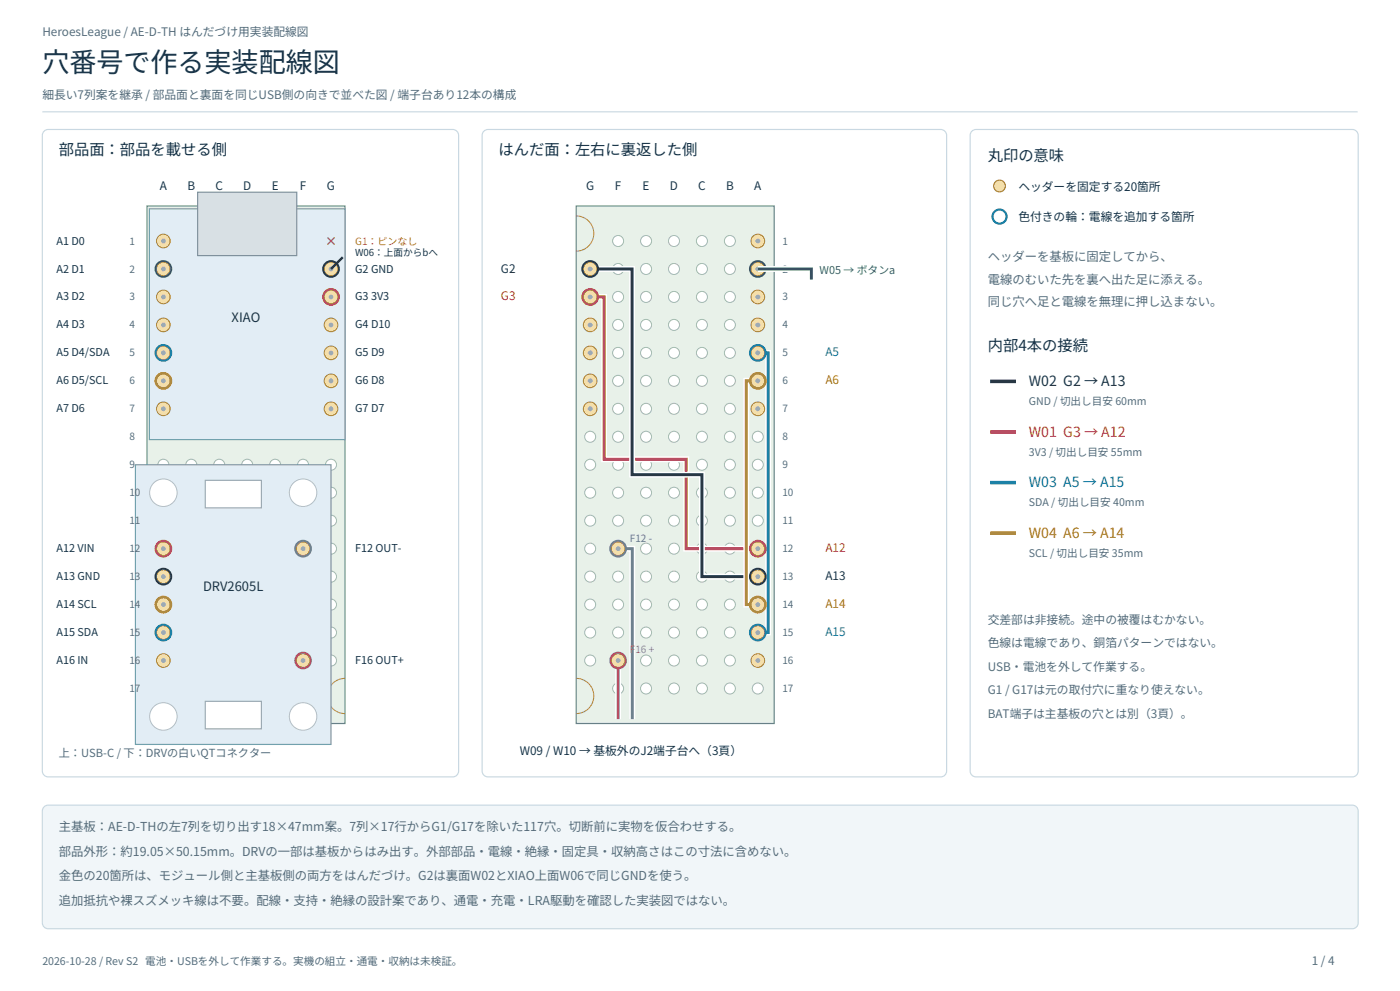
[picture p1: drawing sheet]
<svg xmlns="http://www.w3.org/2000/svg" width="420mm" height="297mm" viewBox="0 0 420 297" stroke-linecap="round" stroke-linejoin="round" font-family="sans-serif">
<path d="M12.7 33.5h394.6" fill="none" stroke="#c9d8e2" stroke-width=".35"/>
<g fill="#fff" stroke="#c9d8e2" stroke-width=".35">
<path d="M13.2 39.3l1.3-.5h121.3a1.76 1.76 0 0 1 1.8 1.8v190.5a1.76 1.76 0 0 1-1.8 1.7h-121.3a1.76 1.76 0 0 1-1.8-1.7v-190.5z" fill-rule="evenodd"/>
<path d="M145.2 39.3l1.2-.5h135.8a1.76 1.76 0 0 1 1.8 1.8v190.5a1.76 1.76 0 0 1-1.8 1.7h-135.8a1.76 1.76 0 0 1-1.8-1.7v-190.5z" fill-rule="evenodd"/>
<path d="M291.6 39.3l1.2-.5h112.9a1.76 1.76 0 0 1 1.8 1.8v190.5a1.76 1.76 0 0 1-1.8 1.7h-112.9a1.76 1.76 0 0 1-1.8-1.7v-190.5z" fill-rule="evenodd"/>
</g>
<path d="M44.1 61.7h59.4v155.1h-59.4z" fill-rule="evenodd" fill="#e8f1e9" stroke="#659276" stroke-width=".35"/>
<path d="M103.5 64.7a5.3 5.3 0 0 0-5.3 5.3 5.3 5.3 0 0 0 5.3 5.3M103.5 203.3a5.3 5.3 0 0 0-5.3 5.3 5.3 5.3 0 0 0 5.3 5.3" fill="none" stroke="#b3775c" stroke-width=".32"/>
<g fill="#fff" stroke="#a7bba9" stroke-width=".3">
<circle cx="49" cy="139.3" r="1.65"/>
<circle cx="57.4" cy="139.3" r="1.65"/>
<circle cx="65.8" cy="139.3" r="1.65"/>
<circle cx="74.2" cy="139.3" r="1.65"/>
<circle cx="82.5" cy="139.3" r="1.65"/>
<circle cx="90.9" cy="139.3" r="1.65"/>
<circle cx="99.3" cy="139.3" r="1.65"/>
<circle cx="99.3" cy="147.7" r="1.65"/>
<circle cx="99.3" cy="156.1" r="1.65"/>
<circle cx="99.3" cy="164.4" r="1.65"/>
<circle cx="99.3" cy="172.8" r="1.65"/>
<circle cx="99.3" cy="181.2" r="1.65"/>
<circle cx="99.3" cy="189.6" r="1.65"/>
<circle cx="99.3" cy="198" r="1.65"/>
</g>
<g fill="#e2edf5" stroke="#7697ae" stroke-width=".35">
<path d="M44.8 62.6h58.7v69.1h-58.7z" fill-rule="evenodd"/>
<path d="M40.6 139.3h58.7v83.8h-58.7z" fill-rule="evenodd"/>
</g>
<path d="M59.3 57.6h29.7v19h-29.7z" fill-rule="evenodd" fill="#d8e0e4" stroke="#7e919c" stroke-width=".35"/>
<g fill="#fff" stroke="#9cabb4" stroke-width=".35">
<path d="M61.6 144h16.8v8.2h-16.8z" fill-rule="evenodd"/>
<path d="M61.6 210.2h16.8v8.2h-16.8z" fill-rule="evenodd"/>
</g>
<g fill="#fff" stroke="#b3bec7" stroke-width=".3">
<circle cx="49" cy="147.7" r="4.1"/>
<circle cx="49" cy="214.7" r="4.1"/>
<circle cx="90.9" cy="147.7" r="4.1"/>
<circle cx="90.9" cy="214.7" r="4.1"/>
</g>
<circle cx="49" cy="72.2" r="2.05" fill="#f4dfaa" stroke="#a27c39" stroke-width=".3"/>
<circle cx="49" cy="72.2" r=".73" fill="#9aa9b2"/>
<circle cx="49" cy="80.6" r="2.05" fill="#f4dfaa" stroke="#a27c39" stroke-width=".3"/>
<circle cx="49" cy="80.6" r=".73" fill="#9aa9b2"/>
<circle cx="49" cy="89" r="2.05" fill="#f4dfaa" stroke="#a27c39" stroke-width=".3"/>
<circle cx="49" cy="89" r=".73" fill="#9aa9b2"/>
<circle cx="49" cy="97.4" r="2.05" fill="#f4dfaa" stroke="#a27c39" stroke-width=".3"/>
<circle cx="49" cy="97.4" r=".73" fill="#9aa9b2"/>
<circle cx="49" cy="105.8" r="2.05" fill="#f4dfaa" stroke="#a27c39" stroke-width=".3"/>
<circle cx="49" cy="105.8" r=".73" fill="#9aa9b2"/>
<circle cx="49" cy="114.1" r="2.05" fill="#f4dfaa" stroke="#a27c39" stroke-width=".3"/>
<circle cx="49" cy="114.1" r=".73" fill="#9aa9b2"/>
<circle cx="49" cy="122.5" r="2.05" fill="#f4dfaa" stroke="#a27c39" stroke-width=".3"/>
<circle cx="49" cy="122.5" r=".73" fill="#9aa9b2"/>
<circle cx="99.3" cy="80.6" r="2.05" fill="#f4dfaa" stroke="#a27c39" stroke-width=".3"/>
<circle cx="99.3" cy="80.6" r=".73" fill="#9aa9b2"/>
<circle cx="99.3" cy="89" r="2.05" fill="#f4dfaa" stroke="#a27c39" stroke-width=".3"/>
<circle cx="99.3" cy="89" r=".73" fill="#9aa9b2"/>
<circle cx="99.3" cy="97.4" r="2.05" fill="#f4dfaa" stroke="#a27c39" stroke-width=".3"/>
<circle cx="99.3" cy="97.4" r=".73" fill="#9aa9b2"/>
<circle cx="99.3" cy="105.8" r="2.05" fill="#f4dfaa" stroke="#a27c39" stroke-width=".3"/>
<circle cx="99.3" cy="105.8" r=".73" fill="#9aa9b2"/>
<circle cx="99.3" cy="114.1" r="2.05" fill="#f4dfaa" stroke="#a27c39" stroke-width=".3"/>
<circle cx="99.3" cy="114.1" r=".73" fill="#9aa9b2"/>
<circle cx="99.3" cy="122.5" r="2.05" fill="#f4dfaa" stroke="#a27c39" stroke-width=".3"/>
<circle cx="99.3" cy="122.5" r=".73" fill="#9aa9b2"/>
<circle cx="49" cy="164.4" r="2.05" fill="#f4dfaa" stroke="#a27c39" stroke-width=".3"/>
<circle cx="49" cy="164.4" r=".73" fill="#9aa9b2"/>
<circle cx="49" cy="172.8" r="2.05" fill="#f4dfaa" stroke="#a27c39" stroke-width=".3"/>
<circle cx="49" cy="172.8" r=".73" fill="#9aa9b2"/>
<circle cx="49" cy="181.2" r="2.05" fill="#f4dfaa" stroke="#a27c39" stroke-width=".3"/>
<circle cx="49" cy="181.2" r=".73" fill="#9aa9b2"/>
<circle cx="49" cy="189.6" r="2.05" fill="#f4dfaa" stroke="#a27c39" stroke-width=".3"/>
<circle cx="49" cy="189.6" r=".73" fill="#9aa9b2"/>
<circle cx="49" cy="198" r="2.05" fill="#f4dfaa" stroke="#a27c39" stroke-width=".3"/>
<circle cx="49" cy="198" r=".73" fill="#9aa9b2"/>
<circle cx="90.9" cy="164.4" r="2.05" fill="#f4dfaa" stroke="#a27c39" stroke-width=".3"/>
<circle cx="90.9" cy="164.4" r=".73" fill="#9aa9b2"/>
<circle cx="90.9" cy="198" r="2.05" fill="#f4dfaa" stroke="#a27c39" stroke-width=".3"/>
<circle cx="90.9" cy="198" r=".73" fill="#9aa9b2"/>
<g fill="none" stroke="#cc3c36" stroke-width=".56">
<circle cx="99.3" cy="89" r="2.38"/>
<circle cx="49" cy="164.4" r="2.38"/>
</g>
<g fill="none" stroke="#27343f" stroke-width=".56">
<circle cx="99.3" cy="80.6" r="2.38"/>
<circle cx="49" cy="172.8" r="2.38"/>
</g>
<g fill="none" stroke="#0c7dbc" stroke-width=".56">
<circle cx="49" cy="105.8" r="2.38"/>
<circle cx="49" cy="189.6" r="2.38"/>
</g>
<g fill="none" stroke="#b28600" stroke-width=".56">
<circle cx="49" cy="114.1" r="2.38"/>
<circle cx="49" cy="181.2" r="2.38"/>
</g>
<circle cx="49" cy="80.6" r="2.38" fill="none" stroke="#248a50" stroke-width=".56"/>
<circle cx="90.9" cy="198" r="2.38" fill="none" stroke="#b94c9c" stroke-width=".56"/>
<circle cx="90.9" cy="164.4" r="2.38" fill="none" stroke="#7551ac" stroke-width=".56"/>
<path d="M172.9 61.7h59.4v155.1h-59.4z" fill-rule="evenodd" fill="#e8f1e9" stroke="#659276" stroke-width=".35"/>
<path d="M172.9 64.7a5.3 5.3 0 0 1 5.2 5.3 5.3 5.3 0 0 1-5.2 5.3M172.9 203.3a5.3 5.3 0 0 1 5.2 5.3 5.3 5.3 0 0 1-5.2 5.3" fill="none" stroke="#b3775c" stroke-width=".32"/>
<g fill="#fff" stroke="#a7bba9" stroke-width=".3">
<circle cx="227.3" cy="72.2" r="1.65"/>
<circle cx="227.3" cy="80.6" r="1.65"/>
<circle cx="227.3" cy="89" r="1.65"/>
<circle cx="227.3" cy="97.4" r="1.65"/>
<circle cx="227.3" cy="105.8" r="1.65"/>
<circle cx="227.3" cy="114.1" r="1.65"/>
<circle cx="227.3" cy="122.5" r="1.65"/>
<circle cx="227.3" cy="130.9" r="1.65"/>
<circle cx="227.3" cy="139.3" r="1.65"/>
<circle cx="227.3" cy="147.7" r="1.65"/>
<circle cx="227.3" cy="156.1" r="1.65"/>
<circle cx="227.3" cy="164.4" r="1.65"/>
<circle cx="227.3" cy="172.8" r="1.65"/>
<circle cx="227.3" cy="181.2" r="1.65"/>
<circle cx="227.3" cy="189.6" r="1.65"/>
<circle cx="227.3" cy="198" r="1.65"/>
<circle cx="227.3" cy="206.3" r="1.65"/>
<circle cx="219" cy="72.2" r="1.65"/>
<circle cx="219" cy="80.6" r="1.65"/>
<circle cx="219" cy="89" r="1.65"/>
<circle cx="219" cy="97.4" r="1.65"/>
<circle cx="219" cy="105.8" r="1.65"/>
<circle cx="219" cy="114.1" r="1.65"/>
<circle cx="219" cy="122.5" r="1.65"/>
<circle cx="219" cy="130.9" r="1.65"/>
<circle cx="219" cy="139.3" r="1.65"/>
<circle cx="219" cy="147.7" r="1.65"/>
<circle cx="219" cy="156.1" r="1.65"/>
<circle cx="219" cy="164.4" r="1.65"/>
<circle cx="219" cy="172.8" r="1.65"/>
<circle cx="219" cy="181.2" r="1.65"/>
<circle cx="219" cy="189.6" r="1.65"/>
<circle cx="219" cy="198" r="1.65"/>
<circle cx="219" cy="206.3" r="1.65"/>
<circle cx="210.6" cy="72.2" r="1.65"/>
<circle cx="210.6" cy="80.6" r="1.65"/>
<circle cx="210.6" cy="89" r="1.65"/>
<circle cx="210.6" cy="97.4" r="1.65"/>
<circle cx="210.6" cy="105.8" r="1.65"/>
<circle cx="210.6" cy="114.1" r="1.65"/>
<circle cx="210.6" cy="122.5" r="1.65"/>
<circle cx="210.6" cy="130.9" r="1.65"/>
<circle cx="210.6" cy="139.3" r="1.65"/>
<circle cx="210.6" cy="147.7" r="1.65"/>
<circle cx="210.6" cy="156.1" r="1.65"/>
<circle cx="210.6" cy="164.4" r="1.65"/>
<circle cx="210.6" cy="172.8" r="1.65"/>
<circle cx="210.6" cy="181.2" r="1.65"/>
<circle cx="210.6" cy="189.6" r="1.65"/>
<circle cx="210.6" cy="198" r="1.65"/>
<circle cx="210.6" cy="206.3" r="1.65"/>
<circle cx="202.2" cy="72.2" r="1.65"/>
<circle cx="202.2" cy="80.6" r="1.65"/>
<circle cx="202.2" cy="89" r="1.65"/>
<circle cx="202.2" cy="97.4" r="1.65"/>
<circle cx="202.2" cy="105.8" r="1.65"/>
<circle cx="202.2" cy="114.1" r="1.65"/>
<circle cx="202.2" cy="122.5" r="1.65"/>
<circle cx="202.2" cy="130.9" r="1.65"/>
<circle cx="202.2" cy="139.3" r="1.65"/>
<circle cx="202.2" cy="147.7" r="1.65"/>
<circle cx="202.2" cy="156.1" r="1.65"/>
<circle cx="202.2" cy="164.4" r="1.65"/>
<circle cx="202.2" cy="172.8" r="1.65"/>
<circle cx="202.2" cy="181.2" r="1.65"/>
<circle cx="202.2" cy="189.6" r="1.65"/>
<circle cx="202.2" cy="198" r="1.65"/>
<circle cx="202.2" cy="206.3" r="1.65"/>
<circle cx="193.8" cy="72.2" r="1.65"/>
<circle cx="193.8" cy="80.6" r="1.65"/>
<circle cx="193.8" cy="89" r="1.65"/>
<circle cx="193.8" cy="97.4" r="1.65"/>
<circle cx="193.8" cy="105.8" r="1.65"/>
<circle cx="193.8" cy="114.1" r="1.65"/>
<circle cx="193.8" cy="122.5" r="1.65"/>
<circle cx="193.8" cy="130.9" r="1.65"/>
<circle cx="193.8" cy="139.3" r="1.65"/>
<circle cx="193.8" cy="147.7" r="1.65"/>
<circle cx="193.8" cy="156.1" r="1.65"/>
<circle cx="193.8" cy="164.4" r="1.65"/>
<circle cx="193.8" cy="172.8" r="1.65"/>
<circle cx="193.8" cy="181.2" r="1.65"/>
<circle cx="193.8" cy="189.6" r="1.65"/>
<circle cx="193.8" cy="198" r="1.65"/>
<circle cx="193.8" cy="206.3" r="1.65"/>
<circle cx="185.4" cy="72.2" r="1.65"/>
<circle cx="185.4" cy="80.6" r="1.65"/>
<circle cx="185.4" cy="89" r="1.65"/>
<circle cx="185.4" cy="97.4" r="1.65"/>
<circle cx="185.4" cy="105.8" r="1.65"/>
<circle cx="185.4" cy="114.1" r="1.65"/>
<circle cx="185.4" cy="122.5" r="1.65"/>
<circle cx="185.4" cy="130.9" r="1.65"/>
<circle cx="185.4" cy="139.3" r="1.65"/>
<circle cx="185.4" cy="147.7" r="1.65"/>
<circle cx="185.4" cy="156.1" r="1.65"/>
<circle cx="185.4" cy="164.4" r="1.65"/>
<circle cx="185.4" cy="172.8" r="1.65"/>
<circle cx="185.4" cy="181.2" r="1.65"/>
<circle cx="185.4" cy="189.6" r="1.65"/>
<circle cx="185.4" cy="198" r="1.65"/>
<circle cx="185.4" cy="206.3" r="1.65"/>
<circle cx="177.1" cy="80.6" r="1.65"/>
<circle cx="177.1" cy="89" r="1.65"/>
<circle cx="177.1" cy="97.4" r="1.65"/>
<circle cx="177.1" cy="105.8" r="1.65"/>
<circle cx="177.1" cy="114.1" r="1.65"/>
<circle cx="177.1" cy="122.5" r="1.65"/>
<circle cx="177.1" cy="130.9" r="1.65"/>
<circle cx="177.1" cy="139.3" r="1.65"/>
<circle cx="177.1" cy="147.7" r="1.65"/>
<circle cx="177.1" cy="156.1" r="1.65"/>
<circle cx="177.1" cy="164.4" r="1.65"/>
<circle cx="177.1" cy="172.8" r="1.65"/>
<circle cx="177.1" cy="181.2" r="1.65"/>
<circle cx="177.1" cy="189.6" r="1.65"/>
<circle cx="177.1" cy="198" r="1.65"/>
</g>
<path d="M177.1 89h4.1v48.6h24.7v26.8h21.4M177.1 80.6h12.5v61.7h21v30.5h16.7M227.3 105.8h3.1v83.8h-3.1M227.3 114.1h-3.4v67.1h3.4M185.4 164.4h4.3v51.1M185.4 198v17.5" fill="none" stroke="#fff" stroke-width="1.8" stroke-linecap="butt"/>
<path d="M177.1 89h4.1v48.6h24.7v26.8h21.4" fill="none" stroke="#cc3c36" stroke-width=".88" stroke-linecap="butt"/>
<path d="M177.1 80.6h12.5v61.7h21v30.5h16.7" fill="none" stroke="#27343f" stroke-width=".88" stroke-linecap="butt"/>
<path d="M227.3 105.8h3.1v83.8h-3.1" fill="none" stroke="#0c7dbc" stroke-width=".88" stroke-linecap="butt"/>
<path d="M227.3 114.1h-3.4v67.1h3.4" fill="none" stroke="#b28600" stroke-width=".88" stroke-linecap="butt"/>
<path d="M185.4 198v17.5" fill="none" stroke="#b94c9c" stroke-width=".88" stroke-linecap="butt"/>
<path d="M185.4 164.4h4.3v51.1" fill="none" stroke="#7551ac" stroke-width=".88" stroke-linecap="butt"/>
<circle cx="227.3" cy="72.2" r="2.05" fill="#f4dfaa" stroke="#a27c39" stroke-width=".3"/>
<circle cx="227.3" cy="72.2" r=".73" fill="#9aa9b2"/>
<circle cx="227.3" cy="80.6" r="2.05" fill="#f4dfaa" stroke="#a27c39" stroke-width=".3"/>
<circle cx="227.3" cy="80.6" r=".73" fill="#9aa9b2"/>
<circle cx="227.3" cy="89" r="2.05" fill="#f4dfaa" stroke="#a27c39" stroke-width=".3"/>
<circle cx="227.3" cy="89" r=".73" fill="#9aa9b2"/>
<circle cx="227.3" cy="97.4" r="2.05" fill="#f4dfaa" stroke="#a27c39" stroke-width=".3"/>
<circle cx="227.3" cy="97.4" r=".73" fill="#9aa9b2"/>
<circle cx="227.3" cy="105.8" r="2.05" fill="#f4dfaa" stroke="#a27c39" stroke-width=".3"/>
<circle cx="227.3" cy="105.8" r=".73" fill="#9aa9b2"/>
<circle cx="227.3" cy="114.1" r="2.05" fill="#f4dfaa" stroke="#a27c39" stroke-width=".3"/>
<circle cx="227.3" cy="114.1" r=".73" fill="#9aa9b2"/>
<circle cx="227.3" cy="122.5" r="2.05" fill="#f4dfaa" stroke="#a27c39" stroke-width=".3"/>
<circle cx="227.3" cy="122.5" r=".73" fill="#9aa9b2"/>
<circle cx="177.1" cy="80.6" r="2.05" fill="#f4dfaa" stroke="#a27c39" stroke-width=".3"/>
<circle cx="177.1" cy="80.6" r=".73" fill="#9aa9b2"/>
<circle cx="177.1" cy="89" r="2.05" fill="#f4dfaa" stroke="#a27c39" stroke-width=".3"/>
<circle cx="177.1" cy="89" r=".73" fill="#9aa9b2"/>
<circle cx="177.1" cy="97.4" r="2.05" fill="#f4dfaa" stroke="#a27c39" stroke-width=".3"/>
<circle cx="177.1" cy="97.4" r=".73" fill="#9aa9b2"/>
<circle cx="177.1" cy="105.8" r="2.05" fill="#f4dfaa" stroke="#a27c39" stroke-width=".3"/>
<circle cx="177.1" cy="105.8" r=".73" fill="#9aa9b2"/>
<circle cx="177.1" cy="114.1" r="2.05" fill="#f4dfaa" stroke="#a27c39" stroke-width=".3"/>
<circle cx="177.1" cy="114.1" r=".73" fill="#9aa9b2"/>
<circle cx="177.1" cy="122.5" r="2.05" fill="#f4dfaa" stroke="#a27c39" stroke-width=".3"/>
<circle cx="177.1" cy="122.5" r=".73" fill="#9aa9b2"/>
<circle cx="227.3" cy="164.4" r="2.05" fill="#f4dfaa" stroke="#a27c39" stroke-width=".3"/>
<circle cx="227.3" cy="164.4" r=".73" fill="#9aa9b2"/>
<circle cx="227.3" cy="172.8" r="2.05" fill="#f4dfaa" stroke="#a27c39" stroke-width=".3"/>
<circle cx="227.3" cy="172.8" r=".73" fill="#9aa9b2"/>
<circle cx="227.3" cy="181.2" r="2.05" fill="#f4dfaa" stroke="#a27c39" stroke-width=".3"/>
<circle cx="227.3" cy="181.2" r=".73" fill="#9aa9b2"/>
<circle cx="227.3" cy="189.6" r="2.05" fill="#f4dfaa" stroke="#a27c39" stroke-width=".3"/>
<circle cx="227.3" cy="189.6" r=".73" fill="#9aa9b2"/>
<circle cx="227.3" cy="198" r="2.05" fill="#f4dfaa" stroke="#a27c39" stroke-width=".3"/>
<circle cx="227.3" cy="198" r=".73" fill="#9aa9b2"/>
<circle cx="185.4" cy="164.4" r="2.05" fill="#f4dfaa" stroke="#a27c39" stroke-width=".3"/>
<circle cx="185.4" cy="164.4" r=".73" fill="#9aa9b2"/>
<circle cx="185.4" cy="198" r="2.05" fill="#f4dfaa" stroke="#a27c39" stroke-width=".3"/>
<circle cx="185.4" cy="198" r=".73" fill="#9aa9b2"/>
<g fill="none" stroke="#cc3c36" stroke-width=".56">
<circle cx="177.1" cy="89" r="2.38"/>
<circle cx="227.3" cy="164.4" r="2.38"/>
</g>
<g fill="none" stroke="#27343f" stroke-width=".56">
<circle cx="177.1" cy="80.6" r="2.38"/>
<circle cx="227.3" cy="172.8" r="2.38"/>
</g>
<g fill="none" stroke="#0c7dbc" stroke-width=".56">
<circle cx="227.3" cy="105.8" r="2.38"/>
<circle cx="227.3" cy="189.6" r="2.38"/>
</g>
<g fill="none" stroke="#b28600" stroke-width=".56">
<circle cx="227.3" cy="114.1" r="2.38"/>
<circle cx="227.3" cy="181.2" r="2.38"/>
</g>
<circle cx="227.3" cy="80.6" r="2.38" fill="none" stroke="#248a50" stroke-width=".56"/>
<circle cx="185.4" cy="198" r="2.38" fill="none" stroke="#b94c9c" stroke-width=".56"/>
<circle cx="185.4" cy="164.4" r="2.38" fill="none" stroke="#7551ac" stroke-width=".56"/>
<path d="M98.2 71.2l2.2 2.1M100.4 71.2l-2.2 2.1" fill="none" stroke="#bd5c45" stroke-width=".42"/>
<path d="M227.3 80.6h16.1v3.2" fill="none" stroke="#fff" stroke-width="1.8" stroke-linecap="butt"/>
<path d="M227.3 80.6h16.1v3.2" fill="none" stroke="#248a50" stroke-width=".88" stroke-linecap="butt"/>
<path d="M102.8 77.1l-3.5 3.5" fill="none" stroke="#27343f" stroke-width=".71" stroke-linecap="butt"/>
<circle cx="299.9" cy="55.7" r="1.76" fill="#f4dfaa" stroke="#a27c39" stroke-width=".35"/>
<circle cx="299.9" cy="64.9" r="2.12" fill="none" stroke="#0c7dbc" stroke-width=".63" stroke-linecap="butt"/>
<path d="M297 114.3h7.8" fill="none" stroke="#27343f" stroke-width="1.1" stroke-linecap="butt"/>
<path d="M297 129.5h7.8" fill="none" stroke="#cc3c36" stroke-width="1.1" stroke-linecap="butt"/>
<path d="M297 144.6h7.8" fill="none" stroke="#0c7dbc" stroke-width="1.1" stroke-linecap="butt"/>
<path d="M297 159.8h7.8" fill="none" stroke="#b28600" stroke-width="1.1" stroke-linecap="butt"/>
<path d="M13.2 241.8l1.3-.5h391.2a1.76 1.76 0 0 1 1.8 1.8v33.5a1.76 1.76 0 0 1-1.8 1.7h-391.2a1.76 1.76 0 0 1-1.8-1.7v-33.5z" fill-rule="evenodd" fill="#f1f6f9" stroke="#c9d8e2" stroke-width=".35"/>
<text font-size="8.1" fill="#183448" x="12.7" y="21.5">穴番号で作る実装配線図</text>
<g font-size="4.6" fill="#183448">
<text x="17.6" y="46.6">部品面：部品を載せる側</text>
<text x="149.6" y="46.6">はんだ面：左右に裏返した側</text>
<text x="296.3" y="48.3">丸印の意味</text>
<text x="296.3" y="105.1">内部4本の接続</text>
</g>
<text font-size="4.2" fill="#27343f" x="308.7" y="115.7">W02 G2 → A13</text>
<text font-size="4.2" fill="#cc3c36" x="308.7" y="130.9">W01 G3 → A12</text>
<text font-size="4.2" fill="#0c7dbc" x="308.7" y="146">W03 A5 → A15</text>
<text font-size="4.2" fill="#b28600" x="308.7" y="161.2">W04 A6 → A14</text>
<g font-size="3.9" fill="#183448">
<text x="69.5" y="96.4">XIAO</text>
<text x="60.9" y="177.2">DRV2605L</text>
</g>
<g font-size="3.7" fill="#556d7d">
<text x="296.3" y="78.3">ヘッダーを基板に固定してから、</text>
<text x="296.3" y="85">電線のむいた先を裏へ出た足に添える。</text>
<text x="296.3" y="91.7">同じ穴へ足と電線を無理に押し込まない。</text>
<text x="17.6" y="249.1">主基板：AE-D-THの左7列を切り出す18×47mm案。7列×17行からG1/G17を除いた117穴。切断前に実物を仮合わせする。</text>
<text x="17.6" y="256.5">部品外形：約19.05×50.15mm。DRVの一部は基板からはみ出す。外部部品・電線・絶縁・固定具・収納高さはこの寸法に含めない。</text>
<text x="17.6" y="263.9">金色の20箇所は、モジュール側と主基板側の両方をはんだづけ。G2は裏面W02とXIAO上面W06で同じGNDを使う。</text>
<text x="17.6" y="271.3">追加抵抗や裸スズメッキ線は不要。配線・支持・絶縁の設計案であり、通電・充電・LRA駆動を確認した実装図ではない。</text>
</g>
<g font-size="3.5" fill="#556d7d">
<text x="12.7" y="10.9">HeroesLeague / AE-D-TH はんだづけ用実装配線図</text>
<text x="12.7" y="29.6">細長い7列案を継承 / 部品面と裏面を同じUSB側の向きで並べた図 / 端子台あり12本の構成</text>
<text x="296.3" y="187">交差部は非接続。途中の被覆はむかない。</text>
<text x="296.3" y="194">色線は電線であり、銅箔パターンではない。</text>
<text x="296.3" y="201.1">USB・電池を外して作業する。</text>
<text x="296.3" y="208.1">G1 / G17は元の取付穴に重なり使えない。</text>
<text x="296.3" y="215.2">BAT端子は主基板の穴とは別（3頁）。</text>
<text x="393.5" y="289.2">1 / 4</text>
</g>
<g font-size="3.5" fill="#183448">
<text x="47.9" y="56.8">A</text>
<text x="56.2" y="56.8">B</text>
<text x="64.7" y="56.8">C</text>
<text x="72.9" y="56.8">D</text>
<text x="81.5" y="56.8">E</text>
<text x="90" y="56.8">F</text>
<text x="98.1" y="56.8">G</text>
<text x="175.8" y="56.8">G</text>
<text x="184.5" y="56.8">F</text>
<text x="192.8" y="56.8">E</text>
<text x="201" y="56.8">D</text>
<text x="209.5" y="56.8">C</text>
<text x="217.8" y="56.8">B</text>
<text x="226.3" y="56.8">A</text>
<text x="305.5" y="57.2">ヘッダーを固定する20箇所</text>
<text x="305.5" y="66.3">色付きの輪：電線を追加する箇所</text>
<text x="155.9" y="226.1">W09 / W10 → 基板外のJ2端子台へ（3頁）</text>
</g>
<g font-size="3.5" fill="#27343f">
<text x="150.3" y="81.7">G2</text>
<text x="247.6" y="173.9">A13</text>
</g>
<g font-size="3.5" fill="#cc3c36">
<text x="150.3" y="90.1">G3</text>
<text x="247.6" y="165.5">A12</text>
</g>
<g font-size="3.5" fill="#0c7dbc">
<text x="247.6" y="106.8">A5</text>
<text x="247.6" y="190.6">A15</text>
</g>
<g font-size="3.5" fill="#b28600">
<text x="247.6" y="115.2">A6</text>
<text x="247.6" y="182.3">A14</text>
</g>
<text font-size="3.4" fill="#556d7d" x="17.6" y="226.8">上：USB-C / 下：DRVの白いQTコネクター</text>
<g font-size="3.2" fill="#183448">
<text x="16.9" y="73.3">A1 D0</text>
<text x="16.9" y="81.7">A2 D1</text>
<text x="106.5" y="81.7">G2 GND</text>
<text x="16.9" y="90.1">A3 D2</text>
<text x="106.5" y="90.1">G3 3V3</text>
<text x="16.9" y="98.4">A4 D3</text>
<text x="106.5" y="98.4">G4 D10</text>
<text x="16.9" y="106.8">A5 D4/SDA</text>
<text x="106.5" y="106.8">G5 D9</text>
<text x="16.9" y="115.2">A6 D5/SCL</text>
<text x="106.5" y="115.2">G6 D8</text>
<text x="16.9" y="123.6">A7 D6</text>
<text x="106.5" y="123.6">G7 D7</text>
<text x="16.9" y="165.5">A12 VIN</text>
<text x="106.5" y="165.5">F12 OUT-</text>
<text x="16.9" y="173.9">A13 GND</text>
<text x="16.9" y="182.3">A14 SCL</text>
<text x="16.9" y="190.6">A15 SDA</text>
<text x="16.9" y="199">A16 IN</text>
<text x="106.5" y="199">F16 OUT+</text>
</g>
<text font-size="3.2" fill="#248a50" x="245.9" y="82">W05 → ボタンa</text>
<g font-size="3.2" fill="#556d7d">
<text x="308.7" y="121.4">GND / 切出し目安 60mm</text>
<text x="308.7" y="136.5">3V3 / 切出し目安 55mm</text>
<text x="308.7" y="151.7">SDA / 切出し目安 40mm</text>
<text x="308.7" y="166.9">SCL / 切出し目安 35mm</text>
<text x="12.7" y="289.2">2026-10-28 / Rev S2 電池・USBを外して作業する。実機の組立・通電・収納は未検証。</text>
</g>
<g font-size="3" fill="#556d7d">
<text x="38.8" y="73.3">1</text>
<text x="234.7" y="73.3">1</text>
<text x="38.8" y="81.7">2</text>
<text x="234.7" y="81.7">2</text>
<text x="38.8" y="90.1">3</text>
<text x="234.7" y="90.1">3</text>
<text x="38.8" y="98.4">4</text>
<text x="234.7" y="98.4">4</text>
<text x="38.8" y="106.8">5</text>
<text x="234.7" y="106.8">5</text>
<text x="38.8" y="115.2">6</text>
<text x="234.7" y="115.2">6</text>
<text x="38.8" y="123.6">7</text>
<text x="234.7" y="123.6">7</text>
<text x="38.8" y="132">8</text>
<text x="234.7" y="132">8</text>
<text x="38.8" y="140.3">9</text>
<text x="234.7" y="140.3">9</text>
<text x="38.8" y="148.7">10</text>
<text x="234.7" y="148.7">10</text>
<text x="38.8" y="157.1">11</text>
<text x="234.7" y="157.1">11</text>
<text x="38.8" y="165.5">12</text>
<text x="234.7" y="165.5">12</text>
<text x="38.8" y="173.9">13</text>
<text x="234.7" y="173.9">13</text>
<text x="38.8" y="182.3">14</text>
<text x="234.7" y="182.3">14</text>
<text x="38.8" y="190.6">15</text>
<text x="234.7" y="190.6">15</text>
<text x="38.8" y="199">16</text>
<text x="234.7" y="199">16</text>
<text x="38.8" y="207.4">17</text>
<text x="234.7" y="207.4">17</text>
</g>
<text font-size="3" fill="#b05743" x="106.5" y="73.3">G1：ピンなし</text>
<text font-size="3" fill="#7551ac" x="189" y="162.3">F12 -</text>
<text font-size="3" fill="#b94c9c" x="189" y="195.8">F16 +</text>
<text font-size="2.9" fill="#27343f" x="106.5" y="76.7">W06：上面からbへ</text>
</svg>
